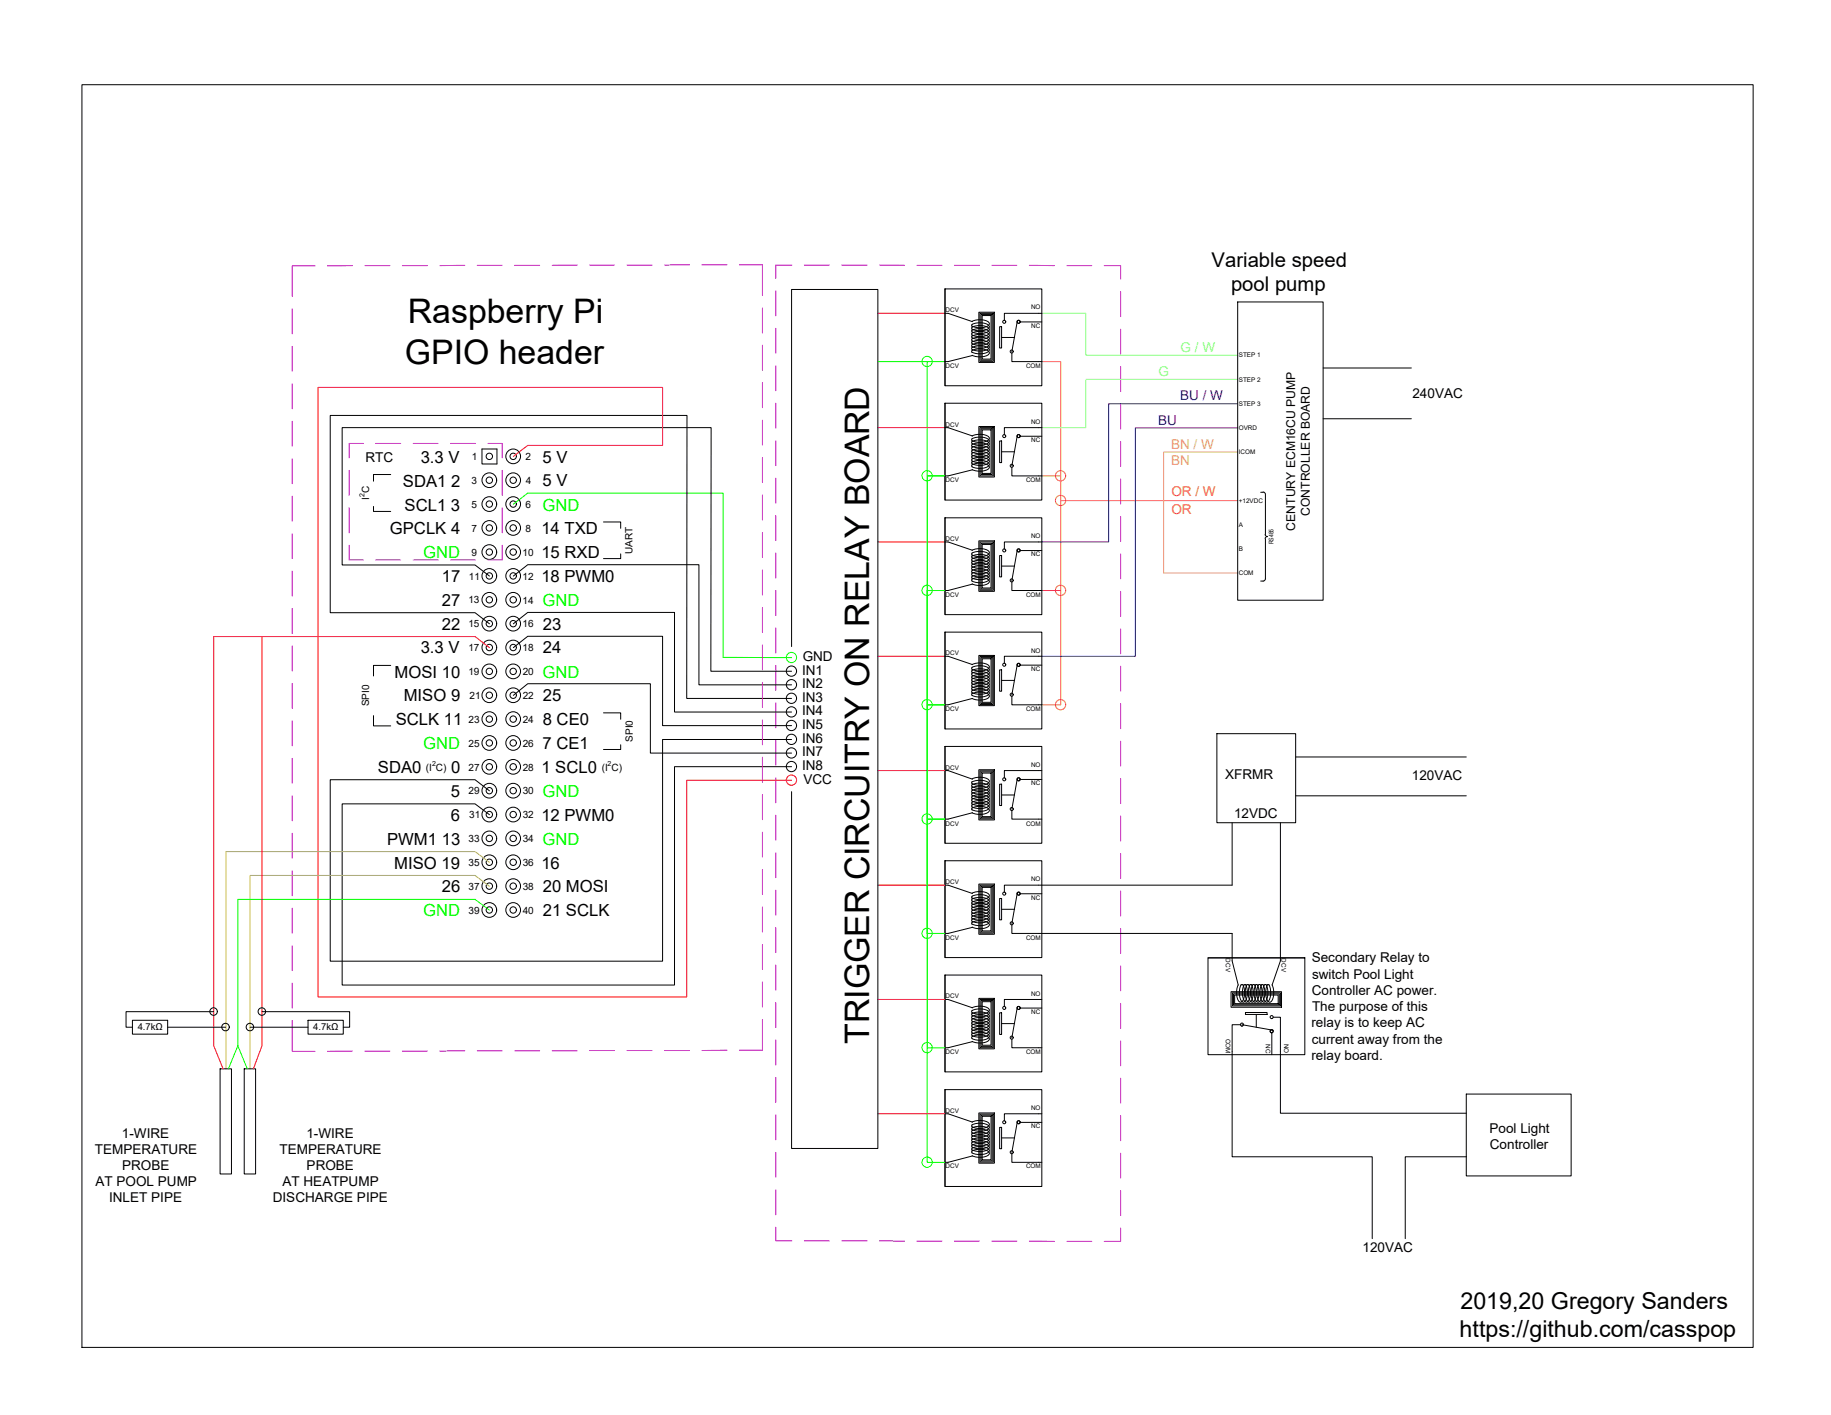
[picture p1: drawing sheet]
<svg xmlns="http://www.w3.org/2000/svg" width="279mm" height="216mm" viewBox="0 0 279 216" stroke-linecap="round" stroke-linejoin="round" font-family="sans-serif">
<!-- layer: AV-LOCATION -->
<g fill="none" stroke="#b800b8" stroke-width=".15">
<path d="M44.6 47.1v3.8M44.6 52.8v3.9M44.6 58.6v3.8M48.1 40.6h-3.5v4.6M53.8 40.5l-3.8 .1M55.7 40.5h3.8M61.4 40.5h3.8M70.9 40.5h-3.8M72.8 40.5h3.8M78.5 40.5h3.9M88.1 40.4l-3.8 .1M90 40.4h3.8"/>
<path d="M95.7 40.4h3.8M105.2 40.4h-3.8M107.1 40.4h3.8M112.8 40.4h3.5v4.7M116.3 47v3.8M116.3 52.7v3.8M116.3 58.4v3.8M118.4 44.4v3.8M118.4 50.1v3.8M118.4 55.8v3.8M120.8 40.4h-2.4v2.1M122.7 40.4h3.8"/>
<path d="M128.5 40.4h3.8M134.2 40.4l3.8 .1M139.9 40.5h3.8M145.6 40.5h3.9M151.4 40.5h3.8M157.1 40.5h3.8M162.8 40.5h3.8M168.5 40.5h2.5v2.1M171 44.5v3.8M171 50.2v3.8M171 55.9v3.8M44.6 64.3v3.8"/>
<path d="M44.6 70v3.8M44.6 75.7v3.8M53.3 71.8v3.8M53.3 77.5v3.8M55.4 67.7h-2.1v2.2M57.3 67.7h3.8M63 67.7h3.9M68.8 67.7h3.8M74.5 67.7h2.1v2.2M76.6 71.8v3.8M76.6 77.5v3.8M116.3 64.1v3.8"/>
<path d="M116.3 69.8v3.8M116.3 75.5v3.8M118.4 61.5v3.8M118.4 67.2v3.8M118.4 73v3.8M118.4 78.7v3.8M171 61.7v3.8M171 67.4v3.8M171 73.1v3.8M171 78.8v3.8M44.6 81.4v3.8M44.6 87.1v3.8"/>
<path d="M44.6 92.9v3.8M44.6 98.6v3.8M53.3 83.2v2.2h2.1M57.3 85.4h3.8M63 85.4h3.9M68.8 85.4h3.8M76.6 83.2v2.2h-2.1M116.3 81.3v3.8M116.3 87v3.8M116.3 92.7v3.8M116.3 98.4v3.8M118.4 84.4v3.8"/>
<path d="M118.4 90.1v3.8M118.4 95.8v3.8M171 84.5v3.8M171 90.2v3.8M171 95.9v3.9M44.6 104.3v3.8M44.6 110v3.8M44.6 115.7v3.8M116.3 104.1v3.8M116.3 109.8v3.8M116.3 115.5v3.9M118.4 101.5v3.8"/>
<path d="M118.4 107.2v3.9M118.4 113v3.8M118.4 118.7v3.8M171 101.7v3.8M171 107.4v3.8M171 113.1v3.8M171 118.8v3.8M44.6 121.4v3.8M44.6 127.1v3.9M44.6 132.9v3.8M44.6 138.6v3.8M116.3 121.3v3.8"/>
<path d="M116.3 127v3.8M116.3 132.7v3.8M116.3 138.4v3.8M118.4 124.4v3.8M118.4 130.1v3.8M118.4 135.8v3.8M171 124.5v3.8M171 130.2v3.8M171 135.9v3.9M44.6 155.7v4.7h3.5M44.6 144.3v3.8M44.6 150v3.8"/>
<path d="M116.3 155.5v4.7h-3.5M116.3 144.1v3.8M116.3 149.8v3.8M118.4 141.5v3.8M118.4 147.2v3.9M118.4 153v3.8M118.4 158.7v3.8M171 141.7v3.8M171 147.4v3.8M171 153.1v3.8M171 158.8v3.8M53.8 160.4h-3.8"/>
<path d="M55.7 160.4h3.8M61.4 160.4h3.8M70.9 160.3l-3.8 .1M72.8 160.3h3.8M78.5 160.3h3.9M84.3 160.3h3.8M90 160.3h3.8M95.7 160.3h3.8M101.4 160.3h3.8M110.9 160.2l-3.8 .1M118.4 164.4v3.8M118.4 170.1v3.8"/>
<path d="M118.4 175.8v3.8M171 164.5v3.8M171 170.2v3.8M171 176v3.8M118.4 187.3v2h2.4M118.4 181.5v3.8M122.7 189.3h3.8M128.5 189.3h3.8M134.2 189.3l3.8 .1M139.9 189.4h3.8M145.6 189.4h3.9M151.4 189.4h3.8"/>
<path d="M157.1 189.4h3.8M162.8 189.4h3.8M171 187.4v2h-2.5M171 181.7v3.8"/>
</g>
<!-- layer: AVX-SYM -->
<path d="M192.4 75.1h.4M192.7 75.1l.3 .1 .1 .2M193.1 75.5v6M192.4 88.7h.4M193.1 81.5v.2l.3 .2M193.1 82.2v6.1l-.2 .3-.2 .1M193.4 81.8l-.3 .2v.2" fill="none" stroke="#000" stroke-width=".15"/>
<!-- layer: 0 -->
<g fill="none" stroke="#ff7f00" stroke-width=".15">
<path d="M159 55.2h2.9v52.3h-2.9M159 72.6h2.9M161.9 76.4h27M159 90.1h2.9"/>
<circle cx="161.8" cy="76.4" r=".78"/>
<circle cx="161.8" cy="72.6" r=".78"/>
<circle cx="161.8" cy="90.1" r=".78"/>
<circle cx="161.8" cy="107.5" r=".78"/>
</g>
<path d="M159 47.8h6.7v6.4h23.2M188.9 57.9h-23.2v7.3h-6.7" fill="none" stroke="#9fff7f" stroke-width=".15"/>
<path d="M188.9 61.6h-19.7v21.1h-10.2M188.9 65.3h-15.7v34.8h-14.2" fill="none" stroke="#00f" stroke-width=".15"/>
<path d="M188.9 69h-11.3v18.4h11.3" fill="none" stroke="#dda56e" stroke-width=".15"/>
<g fill="none" stroke="#0f0" stroke-width=".15">
<path d="M134 55.2h7.5M144.2 55.2h-2.7v52.3h2.7h-2.7v52.4h2.7M78.3 76.9l2.2-1.7h29.8v25.1h10.5M141.5 72.6h2.7h-2.7v52.4h2.7h-2.7v52.3h2.7M141.5 90.1h2.7h-2.7v52.3h2.7M74.7 138.9l-2.2-1.7h-36.2v22.4M36.3 159.6l1.4 3.5M36.3 159.6l-1.4 3.5"/>
<circle cx="141.5" cy="55.2" r=".78"/>
<circle cx="141.5" cy="72.6" r=".78"/>
<circle cx="141.5" cy="90.1" r=".78"/>
<circle cx="120.8" cy="100.3" r=".78"/>
<circle cx="141.5" cy="107.5" r=".78"/>
<circle cx="141.5" cy="125" r=".78"/>
<circle cx="141.5" cy="159.8" r=".78"/>
<circle cx="141.5" cy="142.4" r=".78"/>
<circle cx="141.5" cy="177.3" r=".78"/>
</g>
<g fill="none" stroke="#f00" stroke-width=".15">
<path d="M134 47.8h10.2M78.3 69.7l2.2-1.7h20.6v-8.9h-52.6v93h56.3v-33h16M134 65.2h10.2M40 97.1v62.5l-1.3 3.5M74.7 98.8l-2.2-1.7h-39.9v62.5l1.5 3.5M134 82.7h10.2M134 100.1h10.2M134 117.6h10.2M134 135.1h10.2M134 152.5h10.2M134 169.9h10.2"/>
<circle cx="120.8" cy="119" r=".78"/>
</g>
<g fill="none" stroke="#000" stroke-width=".15">
<path d="M12.5 12.9h255v192.7h-255zM144.2 44.1h14.8v14.8h-14.8zM144.2 47.8h.5l3.7 1.3M144.2 44.1v14.8M148.3 49a2.66 2.66 0 0 1 2.6 .2l.1 .2a1.69 1.69 0 0 1-1.9 .6l-.8-.2M148.3 49.5a2.66 2.66 0 0 1 2.6 .2l.1 .2a1.7 1.7 0 0 1-1.9 .5l-.8-.2M148.3 49.9a2.66 2.66 0 0 1 2.6 .2l.1 .2a1.7 1.7 0 0 1-1.9 .6l-.8-.3M148.3 50.4a2.66 2.66 0 0 1 2.6 .2l.1 .2a1.7 1.7 0 0 1-1.9 .5l-.8-.2M148.3 50.8a2.66 2.66 0 0 1 2.6 .2l.1 .2a1.7 1.7 0 0 1-1.9 .6l-.8-.3M148.3 51.3a2.66 2.66 0 0 1 2.6 .1l.1 .2a1.7 1.7 0 0 1-1.9 .6l-.8-.2M148.3 51.7a2.66 2.66 0 0 1 2.6 .2l.1 .2a1.7 1.7 0 0 1-1.9 .5l-.8-.2M148.3 52.2a2.66 2.66 0 0 1 2.6 .1l.1 .2a1.7 1.7 0 0 1-1.9 .6l-.8-.2"/>
<path d="M148.3 52.6a2.66 2.66 0 0 1 2.6 .2l.1 .2a1.7 1.7 0 0 1-1.9 .5l-.8-.2M148.3 53a2.66 2.66 0 0 1 2.6 .2l.1 .2a1.7 1.7 0 0 1-1.9 .6l-.8-.3M148.3 53.5a2.66 2.66 0 0 1 2.6 .1l.1 .2a1.7 1.7 0 0 1-1.9 .6l-.8-.2M148.4 49.5l-.1 .1 .1 .2M148.4 49.9l-.1 .2 .1 .1M148.4 50.3l-.1 .2 .1 .2M148.4 50.8l-.1 .2 .1 .1M148.4 51.2l-.1 .2 .1 .1M148.4 51.7l-.1 .2 .1 .1M148.4 52.1l-.1 .2 .1 .1M148.4 52.6l-.1 .1 .1 .2M148.4 53l-.1 .2 .1 .1"/>
<path d="M148.4 53.5l-.1 .1 .1 .2M148.4 54.2l-3.7 1h-.5M149.4 47.6h2.3v7.7h-2.3zM149.5 47.8h2.1v7.3h-2.1zM149.7 48h1.7v7h-1.7zM149.9 48.1h1.3v6.7h-1.3zM152.5 49.8h.3v3.3h-.3zM152.8 51.5h2M154.4 53.9v1.3h4.6M155.3 48.9l-.9 4.8M155.7 49.1h3.3M159 47.8h-5.7v1.1"/>
<path d="M188.9 46.1h13v45.5h-13zM201.9 56.1h13.5M57 77.3v.7h2.6M59.6 72.4h-2.6v1M73.5 68.5h2.3v2.3h-2.3zM92.1 79.6h2.6v1M144.2 61.5h14.8v14.8h-14.8zM144.2 79h14.8v14.8h-14.8zM144.2 61.5v14.8M144.2 79v14.8M144.2 65.2h.5l3.7 1.3M148.3 66.5a2.66 2.66 0 0 1 2.6 .2l.1 .2a1.69 1.69 0 0 1-1.9 .6l-.8-.3"/>
<path d="M148.3 66.9a2.66 2.66 0 0 1 2.6 .2l.1 .2a1.7 1.7 0 0 1-1.9 .6l-.8-.2M148.3 67.4a2.66 2.66 0 0 1 2.6 .1l.1 .2a1.7 1.7 0 0 1-1.9 .6l-.8-.2M148.3 67.8a2.66 2.66 0 0 1 2.6 .2l.1 .2a1.7 1.7 0 0 1-1.9 .6l-.8-.2M148.3 68.3a2.66 2.66 0 0 1 2.6 .1l.1 .2a1.7 1.7 0 0 1-1.9 .6l-.8-.2M148.3 68.7a2.66 2.66 0 0 1 2.6 .2l.1 .2a1.7 1.7 0 0 1-1.9 .6l-.8-.3M148.3 69.1a2.66 2.66 0 0 1 2.6 .2l.1 .2a1.7 1.7 0 0 1-1.9 .6l-.8-.2M148.3 69.6a2.66 2.66 0 0 1 2.6 .2l.1 .2a1.7 1.7 0 0 1-1.9 .6l-.8-.3M148.3 70a2.66 2.66 0 0 1 2.6 .2l.1 .2a1.7 1.7 0 0 1-1.9 .6l-.8-.2M148.3 70.5a2.66 2.66 0 0 1 2.6 .2l.1 .2a1.7 1.7 0 0 1-1.9 .5l-.8-.2M148.3 70.9a2.66 2.66 0 0 1 2.6 .2l.1 .2a1.7 1.7 0 0 1-1.9 .6l-.8-.3M148.4 66.9l-.1 .2 .1 .2M148.4 67.4l-.1 .1 .1 .2"/>
<path d="M148.4 67.8l-.1 .2 .1 .1M148.4 68.2l-.1 .2 .1 .2M148.4 68.7l-.1 .2 .1 .1M148.4 69.1l-.1 .2 .1 .2M148.4 69.6l-.1 .1 .1 .2M148.4 70l-.1 .2 .1 .1M148.4 70.4l-.1 .2 .1 .2M148.4 70.9l-.1 .2 .1 .1M148.4 71.7l-3.7 .9h-.5M149.4 65.1h2.3v7.7h-2.3zM149.5 65.2h2.1v7.4h-2.1zM149.7 65.4h1.7v7h-1.7z"/>
<path d="M149.9 65.6h1.3v6.6h-1.3zM152.5 67.3h.3v3.3h-.3zM152.8 68.9h2M154.4 71.3v1.3h4.6M155.3 66.4l-.9 4.7M155.7 66.6h3.3M159 65.2h-5.7v1.2M201.9 63.9h13.5M74.7 87.9l-2.2-1.7h-20.3v-21h56.3v37.2h12.3M74.7 95.2l-2.2-1.7h-22.1v-30.1h54.4v43.2h16M78.3 87.9l2.2-1.7h26.2v18.3h14.1M78.3 95.2l2.2-1.8h22.4v15.2h17.9"/>
<path d="M78.3 98.8l2.2-1.7h20.6v13.6h19.7M94.7 84.5v.7h-2.6M120.8 98.7v-54.5h13.2v131h-13.2v-54.4M144.2 96.4h14.8v14.8h-14.8zM144.2 96.4v14.8M144.2 82.7h.5l3.7 1.3M148.3 84a2.66 2.66 0 0 1 2.6 .1l.1 .2a1.69 1.69 0 0 1-1.9 .6l-.8-.2M148.3 84.4a2.66 2.66 0 0 1 2.6 .2l.1 .1a1.7 1.7 0 0 1-1.9 .6l-.8-.2M148.3 84.8a2.66 2.66 0 0 1 2.6 .2l.1 .2a1.7 1.7 0 0 1-1.9 .6l-.8-.2M148.3 85.3a2.66 2.66 0 0 1 2.6 .1l.1 .2a1.7 1.7 0 0 1-1.9 .6l-.8-.2M148.3 85.7a2.66 2.66 0 0 1 2.6 .2l.1 .2a1.7 1.7 0 0 1-1.9 .6l-.8-.2M148.3 86.2a2.66 2.66 0 0 1 2.6 .1l.1 .2a1.7 1.7 0 0 1-1.9 .6l-.8-.2"/>
<path d="M148.3 86.6a2.66 2.66 0 0 1 2.6 .2l.1 .1a1.7 1.7 0 0 1-1.9 .6l-.8-.2M148.3 87a2.66 2.66 0 0 1 2.6 .2l.1 .2a1.7 1.7 0 0 1-1.9 .6l-.8-.2M148.3 87.5a2.66 2.66 0 0 1 2.6 .1l.1 .2a1.7 1.7 0 0 1-1.9 .6l-.8-.2M148.3 87.9a2.66 2.66 0 0 1 2.6 .2l.1 .2a1.7 1.7 0 0 1-1.9 .6l-.8-.2M148.3 88.4a2.66 2.66 0 0 1 2.6 .1l.1 .2a1.7 1.7 0 0 1-1.9 .6l-.8-.2M148.4 84.4l-.1 .1 .1 .2M148.4 84.8l-.1 .2 .1 .1M148.4 85.3l-.1 .1 .1 .2M148.4 85.7l-.1 .1 .1 .2M148.4 86.1l-.1 .2 .1 .2M148.4 86.6l-.1 .1 .1 .2M148.4 87l-.1 .2 .1 .2"/>
<path d="M148.4 87.5l-.1 .1 .1 .2M148.4 87.9l-.1 .2 .1 .2M148.4 88.3l-.1 .2 .1 .2M148.4 89.1l-3.7 1h-.5M149.4 82.5h2.3v7.7h-2.3zM149.5 82.7h2.1v7.4h-2.1zM149.7 82.9h1.7v7h-1.7zM149.9 83.1h1.3v6.6h-1.3zM152.5 84.8h.3v3.2h-.3zM152.8 86.4h2M154.4 88.8v1.3h4.6M155.3 83.8l-.9 4.8"/>
<path d="M155.7 84h3.3M159 82.7h-5.7v1.1M57 109.2v1.6h2.6M59.6 101.5h-2.6v1.6M78.3 106.1l2.2-1.8h18.7v10.6h21.6M92.1 108.8h2.6v.9M94.7 113.6v.8h-2.6M120.8 112.8h-19.7v33.9h-50.7v-27.7h22.1l2.2 1.7M120.8 117h-17.9v33.3h-50.7v-27.6h20.3l2.2 1.6M144.2 113.9h14.8v14.8h-14.8zM144.2 113.9v14.8M144.2 100.1h.5l3.7 1.3"/>
<path d="M144.2 117.6h.5l3.7 1.3M148.3 101.4a2.66 2.66 0 0 1 2.6 .2l.1 .2a1.69 1.69 0 0 1-1.9 .5l-.8-.2M148.3 118.8a2.66 2.66 0 0 1 2.6 .2l.1 .2a1.69 1.69 0 0 1-1.9 .6l-.8-.2M148.3 101.8a2.66 2.66 0 0 1 2.6 .2l.1 .2a1.7 1.7 0 0 1-1.9 .6l-.8-.3M148.3 102.3a2.66 2.66 0 0 1 2.6 .2l.1 .2a1.7 1.7 0 0 1-1.9 .5l-.8-.2M148.3 102.7a2.66 2.66 0 0 1 2.6 .2l.1 .2a1.7 1.7 0 0 1-1.9 .6l-.8-.3M148.3 103.2a2.66 2.66 0 0 1 2.6 .1l.1 .2a1.7 1.7 0 0 1-1.9 .6l-.8-.2M148.3 103.6a2.66 2.66 0 0 1 2.6 .2l.1 .2a1.7 1.7 0 0 1-1.9 .5l-.8-.2M148.3 104.1a2.66 2.66 0 0 1 2.6 .1l.1 .2a1.7 1.7 0 0 1-1.9 .6l-.8-.2M148.3 104.5a2.66 2.66 0 0 1 2.6 .2l.1 .2a1.7 1.7 0 0 1-1.9 .5l-.8-.2M148.3 105a2.66 2.66 0 0 1 2.6 .1l.1 .2a1.7 1.7 0 0 1-1.9 .6l-.8-.2M148.3 105.4a2.66 2.66 0 0 1 2.6 .2l.1 .1a1.7 1.7 0 0 1-1.9 .6l-.8-.2"/>
<path d="M148.3 105.8a2.66 2.66 0 0 1 2.6 .2l.1 .2a1.7 1.7 0 0 1-1.9 .6l-.8-.2M148.3 119.3a2.66 2.66 0 0 1 2.6 .2l.1 .2a1.7 1.7 0 0 1-1.9 .6l-.8-.3M148.3 119.7a2.66 2.66 0 0 1 2.6 .2l.1 .2a1.7 1.7 0 0 1-1.9 .6l-.8-.2M148.4 101.8l-.1 .2 .1 .1M148.4 102.3l-.1 .1 .1 .2M148.4 102.7l-.1 .2 .1 .1M148.4 103.2l-.1 .1 .1 .2M148.4 103.6l-.1 .2 .1 .1M148.4 104l-.1 .2 .1 .1M148.4 104.5l-.1 .1 .1 .2M148.4 104.9l-.1 .2 .1 .1M148.4 105.4l-.1 .1 .1 .2"/>
<path d="M148.4 105.8l-.1 .2 .1 .1M148.4 119.3l-.1 .1 .1 .2M148.4 119.7l-.1 .2 .1 .1M148.4 106.6l-3.7 .9h-.5M149.4 100h2.3v7.7h-2.3zM149.4 117.4h2.3v7.7h-2.3zM149.5 100.2h2.1v7.3h-2.1zM149.5 117.6h2.1v7.3h-2.1zM149.7 100.3h1.7v7h-1.7zM149.7 117.8h1.7v7h-1.7zM149.9 100.5h1.3v6.7h-1.3zM149.9 118h1.3v6.6h-1.3z"/>
<path d="M152.5 102.2h.3v3.3h-.3zM152.5 119.6h.3v3.3h-.3zM152.8 103.8h2M154.4 106.2v1.3h4.6M155.3 101.3l-.9 4.7M155.3 118.7l-.9 4.8M155.7 101.5h3.3M155.7 118.9h3.3M159 100.1h-5.7v1.1M159 117.6h-5.7v1.1M185.7 111.9h12v13.6h-12zM197.7 115.5h26"/>
<path d="M144.2 131.3h14.8v14.8h-14.8zM144.2 131.3v14.8M144.2 135.1h.5l3.7 1.2M148.3 136.3a2.66 2.66 0 0 1 2.6 .1l.1 .2a1.69 1.69 0 0 1-1.9 .6l-.8-.2M148.3 120.2a2.66 2.66 0 0 1 2.6 .2l.1 .2a1.7 1.7 0 0 1-1.9 .5l-.8-.2M148.3 120.6a2.66 2.66 0 0 1 2.6 .2l.1 .2a1.7 1.7 0 0 1-1.9 .6l-.8-.3M148.3 121a2.66 2.66 0 0 1 2.6 .2l.1 .2a1.7 1.7 0 0 1-1.9 .6l-.8-.2M148.3 121.5a2.66 2.66 0 0 1 2.6 .2l.1 .2a1.7 1.7 0 0 1-1.9 .6l-.8-.3M148.3 121.9a2.66 2.66 0 0 1 2.6 .2l.1 .2a1.7 1.7 0 0 1-1.9 .6l-.8-.2M148.3 122.4a2.66 2.66 0 0 1 2.6 .2l.1 .2a1.7 1.7 0 0 1-1.9 .5l-.8-.2M148.3 122.8a2.66 2.66 0 0 1 2.6 .2l.1 .2a1.7 1.7 0 0 1-1.9 .6l-.8-.3M148.3 123.3a2.66 2.66 0 0 1 2.6 .2l.1 .1a1.7 1.7 0 0 1-1.9 .6l-.8-.2"/>
<path d="M148.3 136.7a2.66 2.66 0 0 1 2.6 .2l.1 .2a1.7 1.7 0 0 1-1.9 .6l-.8-.2M148.3 137.2a2.66 2.66 0 0 1 2.6 .1l.1 .2a1.7 1.7 0 0 1-1.9 .6l-.8-.2M148.3 137.6a2.66 2.66 0 0 1 2.6 .2l.1 .2a1.7 1.7 0 0 1-1.9 .6l-.8-.2M148.3 138.1a2.66 2.66 0 0 1 2.6 .1l.1 .2a1.7 1.7 0 0 1-1.9 .6l-.8-.2M148.3 138.5a2.66 2.66 0 0 1 2.6 .2l.1 .2a1.7 1.7 0 0 1-1.9 .6l-.8-.2M148.3 138.9a2.66 2.66 0 0 1 2.6 .2l.1 .2a1.7 1.7 0 0 1-1.9 .6l-.8-.2M148.3 139.4a2.66 2.66 0 0 1 2.6 .2l.1 .2a1.7 1.7 0 0 1-1.9 .6l-.8-.3M148.3 139.8a2.66 2.66 0 0 1 2.6 .2l.1 .2a1.7 1.7 0 0 1-1.9 .6l-.8-.2M148.4 120.1l-.1 .2 .1 .2M148.4 120.6l-.1 .2 .1 .1M148.4 121l-.1 .2 .1 .2M148.4 121.5l-.1 .2 .1 .1"/>
<path d="M148.4 121.9l-.1 .2 .1 .1M148.4 122.4l-.1 .1 .1 .2M148.4 122.8l-.1 .2 .1 .1M148.4 123.3l-.1 .1 .1 .2M148.4 136.7l-.1 .2 .1 .2M148.4 137.2l-.1 .1 .1 .2M148.4 137.6l-.1 .2 .1 .2M148.4 138l-.1 .2 .1 .2M148.4 138.5l-.1 .1 .1 .2M148.4 138.9l-.1 .2 .1 .2M148.4 139.4l-.1 .1 .1 .2M148.4 139.8l-.1 .2 .1 .2"/>
<path d="M148.4 124l-3.7 1h-.5M149.4 134.9h2.3v7.7h-2.3zM149.5 135.1h2.1v7.3h-2.1zM149.7 135.2h1.7v7h-1.7zM149.9 135.4h1.3v6.6h-1.3zM152.5 137.1h.3v3.2h-.3zM152.8 121.3h2M152.8 138.7h2M154.4 123.7v1.3h4.6M155.3 136.2l-.9 4.7M155.7 136.4h3.3M188 125.5v9.6h-34.7v1.1"/>
<path d="M195.4 125.5v21.1l-1.3 3.7M197.7 121.4h26M20.2 155.7h5.4v2.1h-5.4zM25.6 156.7h8.8M32.6 154.4h-13.4v2.3h1M38.2 156.7h8.8M40 154.4h13.4v2.3h-1M47 155.7h5.4v2.1h-5.4zM144.2 148.8h14.8v14.7h-14.8zM144.2 148.8v14.7M144.2 152.5h.5l3.7 1.3M148.3 153.8a2.66 2.66 0 0 1 2.6 .1l.1 .2a1.69 1.69 0 0 1-1.9 .6l-.8-.2"/>
<path d="M148.3 140.3a2.66 2.66 0 0 1 2.6 .1l.1 .2a1.7 1.7 0 0 1-1.9 .6l-.8-.2M148.3 140.7a2.66 2.66 0 0 1 2.6 .2l.1 .2a1.7 1.7 0 0 1-1.9 .6l-.8-.2M148.3 154.2a2.66 2.66 0 0 1 2.6 .2l.1 .2a1.7 1.7 0 0 1-1.9 .5l-.8-.2M148.3 154.7a2.66 2.66 0 0 1 2.6 .1l.1 .2a1.7 1.7 0 0 1-1.9 .6l-.8-.2M148.3 155.1a2.66 2.66 0 0 1 2.6 .1l.1 .2a1.7 1.7 0 0 1-1.9 .6l-.8-.2M148.3 155.5a2.66 2.66 0 0 1 2.6 .2l.1 .2a1.7 1.7 0 0 1-1.9 .5l-.8-.2M148.3 156a2.66 2.66 0 0 1 2.6 .1l.1 .2a1.7 1.7 0 0 1-1.9 .6l-.8-.2M148.3 156.4a2.66 2.66 0 0 1 2.6 .2l.1 .2a1.7 1.7 0 0 1-1.9 .5l-.8-.2M148.3 156.9a2.66 2.66 0 0 1 2.6 .1l.1 .2a1.7 1.7 0 0 1-1.9 .6l-.8-.2M148.3 157.3a2.66 2.66 0 0 1 2.6 .2l.1 .1a1.7 1.7 0 0 1-1.9 .6l-.8-.2M148.3 157.7a2.66 2.66 0 0 1 2.6 .2l.1 .2a1.7 1.7 0 0 1-1.9 .6l-.8-.2M148.3 158.2a2.66 2.66 0 0 1 2.6 .1l.1 .2a1.7 1.7 0 0 1-1.9 .6l-.8-.2"/>
<path d="M148.4 140.2l-.1 .2 .1 .2M148.4 140.7l-.1 .2 .1 .1M148.4 154.2l-.1 .1 .1 .2M148.4 154.6l-.1 .2 .1 .1M148.4 155.1l-.1 .1 .1 .2M148.4 155.5l-.1 .2 .1 .1M148.4 156l-.1 .1 .1 .2M148.4 156.4l-.1 .1 .1 .2M148.4 156.8l-.1 .2 .1 .2M148.4 157.3l-.1 .1 .1 .2M148.4 157.7l-.1 .2 .1 .1M148.4 158.2l-.1 .1 .1 .2"/>
<path d="M148.4 141.5l-3.7 .9h-.5M148.4 158.9l-3.7 1h-.5M149.4 152.3h2.3v7.7h-2.3zM149.5 152.5h2.1v7.4h-2.1zM149.7 152.7h1.7v7h-1.7zM149.9 152.8h1.3v6.7h-1.3zM152.5 154.5h.3v3.3h-.3zM152.8 156.2h2M154.4 141.1v1.3h33.6v4.2l.9 3.7M154.4 158.6v1.3h4.6M155.3 153.6l-.9 4.7M155.7 153.8h3.3"/>
<path d="M159 152.5h-5.7v1.1M184.3 146.1h14.8v14.8h-14.8zM184.3 146.1h14.8M187.8 151.3h7.8v2.4h-7.8zM188.1 151.5h7.3v2h-7.3zM188.2 151.7h7v1.6h-7zM188.4 151.8h6.6v1.3h-6.6zM188.9 150.3a2.66 2.66 0 0 0 .2 2.5l.2 .1a1.7 1.7 0 0 0 .6-1.9l-.2-.7M189.3 156.4h-1.3v20.1h21.4v12.5M189.4 150.3l.1-.1 .2 .1M189.4 150.3a2.66 2.66 0 0 0 .1 2.5l.2 .1a1.7 1.7 0 0 0 .6-1.9l-.2-.7M189.5 156.4l4.8 .8"/>
<path d="M189.8 150.3l.2-.1 .1 .1M189.8 150.3a2.66 2.66 0 0 0 .2 2.5l.2 .1a1.7 1.7 0 0 0 .6-1.9l-.2-.7M190 154.5h3.4v.3h-3.4zM190.2 150.3l.2-.1 .2 .1M190.3 150.3a2.66 2.66 0 0 0 .1 2.5l.2 .1a1.7 1.7 0 0 0 .6-1.9l-.2-.7M190.7 150.3l.2-.1 .1 .1M190.7 150.3a2.66 2.66 0 0 0 .2 2.5l.2 .1a1.7 1.7 0 0 0 .6-1.9l-.3-.7M191.1 150.3l.2-.1 .2 .1M191.1 150.3a2.66 2.66 0 0 0 .2 2.5l.2 .1a1.7 1.7 0 0 0 .6-1.9l-.2-.7M191.6 150.3l.1-.1 .2 .1M191.6 150.3a2.66 2.66 0 0 0 .2 2.5l.2 .1a1.7 1.7 0 0 0 .6-1.9l-.3-.7M191.7 154.8v1.9"/>
<path d="M192 150.3l.2-.1 .2 .1M192 150.3a2.66 2.66 0 0 0 .2 2.5l.2 .1a1.7 1.7 0 0 0 .6-1.9l-.2-.7M192.4 150.3l.2-.1 .2 .1M192.5 150.3a2.66 2.66 0 0 0 .2 2.5l.2 .1a1.7 1.7 0 0 0 .5-1.9l-.2-.7M192.9 150.3l.2-.1 .1 .1M192.9 150.3a2.66 2.66 0 0 0 .2 2.5l.2 .1a1.7 1.7 0 0 0 .6-1.9l-.2-.7M193.3 150.3l.2-.1 .2 .1M194.1 157.6v3.3M194.1 150.3a2.66 2.66 0 0 1-.2 2.5l-.1 .1a1.69 1.69 0 0 1-.6-1.9l.2-.7M194.3 155.2h1.1v14.7h28.3M33.6 163.1h1.7v16h-1.7zM37.3 163.1h1.7v16h-1.7z"/>
<path d="M144.2 166.3h14.8v14.7h-14.8zM144.2 166.3v14.7M144.2 169.9h.5l3.7 1.3M148.3 171.2a2.66 2.66 0 0 1 2.6 .2l.1 .2a1.69 1.69 0 0 1-1.9 .6l-.8-.3M148.3 171.6a2.66 2.66 0 0 1 2.6 .2l.1 .2a1.7 1.7 0 0 1-1.9 .6l-.8-.2M148.3 172.1a2.66 2.66 0 0 1 2.6 .2l.1 .2a1.7 1.7 0 0 1-1.9 .5l-.8-.2M148.3 172.5a2.66 2.66 0 0 1 2.6 .2l.1 .2a1.7 1.7 0 0 1-1.9 .6l-.8-.3M148.3 173a2.66 2.66 0 0 1 2.6 .2l.1 .1a1.7 1.7 0 0 1-1.9 .6l-.8-.2M148.3 173.4a2.66 2.66 0 0 1 2.6 .2l.1 .2a1.7 1.7 0 0 1-1.9 .6l-.8-.3M148.3 173.9a2.66 2.66 0 0 1 2.6 .1l.1 .2a1.7 1.7 0 0 1-1.9 .6l-.8-.2M148.3 174.3a2.66 2.66 0 0 1 2.6 .2l.1 .2a1.7 1.7 0 0 1-1.9 .5l-.8-.2M148.3 174.7a2.66 2.66 0 0 1 2.6 .2l.1 .2a1.7 1.7 0 0 1-1.9 .6l-.8-.3"/>
<path d="M148.3 175.2a2.66 2.66 0 0 1 2.6 .2l.1 .1a1.7 1.7 0 0 1-1.9 .6l-.8-.2M148.3 175.6a2.66 2.66 0 0 1 2.6 .2l.1 .2a1.7 1.7 0 0 1-1.9 .6l-.8-.3M148.4 171.6l-.1 .2 .1 .1M148.4 172.1l-.1 .1 .1 .2M148.4 172.5l-.1 .2 .1 .1M148.4 172.9l-.1 .2 .1 .2M148.4 173.4l-.1 .2 .1 .1M148.4 173.8l-.1 .2 .1 .1M148.4 174.3l-.1 .1 .1 .2M148.4 174.7l-.1 .2 .1 .1M148.4 175.2l-.1 .1 .1 .2M148.4 175.6l-.1 .2 .1 .1"/>
<path d="M148.4 176.4l-3.7 .9h-.5M149.4 169.8h2.3v7.7h-2.3zM149.5 170h2.1v7.3h-2.1zM149.7 170.2h1.7v6.9h-1.7zM149.9 170.3h1.3v6.7h-1.3zM152.5 172h.3v3.3h-.3zM152.8 173.6h2M154.4 176v1.3h4.6M155.3 171.1l-.9 4.7M155.7 171.3h3.3M159 169.9h-5.7v1.1M223.7 166.9h16v12.5h-16z"/>
<path d="M223.8 176.5h-9.4v12.5"/>
<circle cx="153.2" cy="49.1" r=".23"/>
<circle cx="154.4" cy="53.6" r=".23"/>
<circle cx="155.4" cy="49.1" r=".23"/>
<circle cx="74.7" cy="76.9" r="1.12"/>
<circle cx="74.7" cy="73.3" r="1.12"/>
<circle cx="74.7" cy="73.3" r=".49"/>
<circle cx="74.7" cy="76.9" r=".49"/>
<circle cx="74.7" cy="69.6" r=".49"/>
<circle cx="78.3" cy="69.6" r="1.12"/>
<circle cx="78.3" cy="76.9" r="1.12"/>
<circle cx="78.3" cy="73.3" r="1.12"/>
<circle cx="78.3" cy="69.6" r=".49"/>
<circle cx="78.3" cy="73.3" r=".49"/>
<circle cx="78.3" cy="76.9" r=".49"/>
<circle cx="153.2" cy="66.5" r=".23"/>
<circle cx="154.4" cy="71.1" r=".23"/>
<circle cx="155.4" cy="66.5" r=".23"/>
<circle cx="74.7" cy="98.8" r="1.12"/>
<circle cx="74.7" cy="95.2" r="1.12"/>
<circle cx="74.7" cy="87.9" r="1.12"/>
<circle cx="74.7" cy="91.5" r="1.12"/>
<circle cx="74.7" cy="80.6" r="1.12"/>
<circle cx="74.7" cy="84.2" r="1.12"/>
<circle cx="74.7" cy="80.6" r=".49"/>
<circle cx="74.7" cy="84.2" r=".49"/>
<circle cx="74.7" cy="91.5" r=".49"/>
<circle cx="74.7" cy="87.9" r=".49"/>
<circle cx="74.7" cy="95.2" r=".49"/>
<circle cx="74.7" cy="98.8" r=".49"/>
<circle cx="78.3" cy="91.5" r="1.12"/>
<circle cx="78.3" cy="80.6" r="1.12"/>
<circle cx="78.3" cy="95.2" r="1.12"/>
<circle cx="78.3" cy="87.9" r="1.12"/>
<circle cx="78.3" cy="84.2" r="1.12"/>
<circle cx="78.3" cy="98.8" r="1.12"/>
<circle cx="78.3" cy="95.2" r=".49"/>
<circle cx="78.3" cy="98.8" r=".49"/>
<circle cx="78.3" cy="84.2" r=".49"/>
<circle cx="78.3" cy="87.9" r=".49"/>
<circle cx="78.3" cy="80.6" r=".49"/>
<circle cx="78.3" cy="91.5" r=".49"/>
<circle cx="153.2" cy="84" r=".23"/>
<circle cx="154.4" cy="88.6" r=".23"/>
<circle cx="155.4" cy="84" r=".23"/>
<circle cx="74.7" cy="109.7" r="1.12"/>
<circle cx="74.7" cy="113.4" r="1.12"/>
<circle cx="74.7" cy="106.1" r="1.12"/>
<circle cx="74.7" cy="117" r="1.12"/>
<circle cx="74.7" cy="102.4" r="1.12"/>
<circle cx="74.7" cy="109.7" r=".49"/>
<circle cx="74.7" cy="113.4" r=".49"/>
<circle cx="74.7" cy="106.1" r=".49"/>
<circle cx="74.7" cy="102.4" r=".49"/>
<circle cx="74.7" cy="117" r=".49"/>
<circle cx="78.3" cy="113.4" r="1.12"/>
<circle cx="78.3" cy="109.7" r="1.12"/>
<circle cx="78.3" cy="106.1" r="1.12"/>
<circle cx="78.3" cy="102.4" r="1.12"/>
<circle cx="78.3" cy="117" r="1.12"/>
<circle cx="78.3" cy="102.4" r=".49"/>
<circle cx="78.3" cy="117" r=".49"/>
<circle cx="78.3" cy="106.1" r=".49"/>
<circle cx="78.3" cy="113.4" r=".49"/>
<circle cx="78.3" cy="109.7" r=".49"/>
<circle cx="120.8" cy="117" r=".78"/>
<circle cx="120.8" cy="110.7" r=".78"/>
<circle cx="120.8" cy="108.6" r=".78"/>
<circle cx="120.8" cy="114.9" r=".78"/>
<circle cx="120.8" cy="104.5" r=".78"/>
<circle cx="120.8" cy="112.8" r=".78"/>
<circle cx="120.8" cy="102.4" r=".78"/>
<circle cx="120.8" cy="106.5" r=".78"/>
<circle cx="153.2" cy="101.4" r=".23"/>
<circle cx="153.2" cy="118.9" r=".23"/>
<circle cx="154.4" cy="106" r=".23"/>
<circle cx="155.4" cy="101.5" r=".23"/>
<circle cx="155.4" cy="118.9" r=".23"/>
<circle cx="155.4" cy="101.4" r=".23"/>
<circle cx="74.7" cy="131.6" r="1.12"/>
<circle cx="74.7" cy="124.3" r="1.12"/>
<circle cx="74.7" cy="138.8" r="1.12"/>
<circle cx="74.7" cy="135.2" r="1.12"/>
<circle cx="74.7" cy="127.9" r="1.12"/>
<circle cx="74.7" cy="120.6" r="1.12"/>
<circle cx="74.7" cy="124.3" r=".49"/>
<circle cx="74.7" cy="120.6" r=".49"/>
<circle cx="74.7" cy="135.2" r=".49"/>
<circle cx="74.7" cy="138.8" r=".49"/>
<circle cx="74.7" cy="131.6" r=".49"/>
<circle cx="74.7" cy="127.9" r=".49"/>
<circle cx="78.3" cy="120.6" r="1.12"/>
<circle cx="78.3" cy="131.6" r="1.12"/>
<circle cx="78.3" cy="138.8" r="1.12"/>
<circle cx="78.3" cy="124.3" r="1.12"/>
<circle cx="78.3" cy="135.2" r="1.12"/>
<circle cx="78.3" cy="127.9" r="1.12"/>
<circle cx="78.3" cy="138.8" r=".49"/>
<circle cx="78.3" cy="127.9" r=".49"/>
<circle cx="78.3" cy="131.6" r=".49"/>
<circle cx="78.3" cy="135.2" r=".49"/>
<circle cx="78.3" cy="124.3" r=".49"/>
<circle cx="78.3" cy="120.6" r=".49"/>
<circle cx="153.2" cy="136.3" r=".23"/>
<circle cx="154.4" cy="123.4" r=".23"/>
<circle cx="155.4" cy="136.3" r=".23"/>
<circle cx="32.6" cy="154.3" r=".57"/>
<circle cx="34.4" cy="156.7" r=".57"/>
<circle cx="38.1" cy="156.7" r=".57"/>
<circle cx="40" cy="154.3" r=".57"/>
<circle cx="153.2" cy="153.8" r=".23"/>
<circle cx="154.4" cy="158.3" r=".23"/>
<circle cx="154.4" cy="140.9" r=".23"/>
<circle cx="155.4" cy="153.8" r=".23"/>
<circle cx="189.5" cy="156.3" r=".23"/>
<circle cx="194" cy="155.2" r=".23"/>
<circle cx="194" cy="157.3" r=".23"/>
<circle cx="153.2" cy="171.2" r=".23"/>
<circle cx="154.4" cy="175.8" r=".23"/>
<circle cx="155.4" cy="171.2" r=".23"/>
</g>
<path d="M74.7 131.6l-2.2-1.7h-38v33.2M74.7 135.2l-2.2-1.6h-34.3v29.5" fill="none" stroke="#dd0" stroke-width=".15"/>
<g font-size="5.2">
<text x="62.2" y="49.3">Raspberry Pi</text>
<text x="61.8" y="55.5">GPIO header</text>
<text x="132.6" y="159.3" transform="rotate(-90 132.6 159.3)">TRIGGER CIRCUITRY ON RELAY BOARD</text>
</g>
<g font-size="3.5">
<text x="222.7" y="203.9">https://github.com/casspop</text>
<text x="222.9" y="199.7">2019,20 Gregory Sanders</text>
</g>
<g font-size="3.1">
<text x="184.9" y="40.7">Variable speed</text>
<text x="187.8" y="44.5">pool pump</text>
</g>
<g font-size="2.5">
<text x="64.2" y="70.6">3.3 V</text>
<text x="82.8" y="70.6">5 V</text>
<text x="61.5" y="74.3">SDA1 2</text>
<text x="61.7" y="77.9">SCL1 3</text>
<text x="82.8" y="74.2">5 V</text>
<text x="59.5" y="81.5">GPCLK 4</text>
<text x="82.6" y="81.5">14 TXD</text>
<text x="67.4" y="88.8">17</text>
<text x="82.6" y="85.1">15 RXD</text>
<text x="82.6" y="88.8">18 PWM0</text>
<text x="67.4" y="92.4">27</text>
<text x="64.2" y="99.7">3.3 V</text>
<text x="67.4" y="96.1">22</text>
<text x="82.8" y="96.1">23</text>
<text x="82.8" y="99.7">24</text>
<text x="60.2" y="103.4">MOSI 10</text>
<text x="61.6" y="107">MISO 9</text>
<text x="82.8" y="107">25</text>
<text x="60.4" y="110.7">SCLK 11</text>
<text x="82.8" y="110.7">8 CE0</text>
<text x="57.7" y="118">SDA0</text>
<text x="68.8" y="118">0</text>
<text x="82.6" y="118">1 SCL0</text>
<text x="82.8" y="114.3">7 CE1</text>
<text x="68.8" y="121.6">5</text>
<text x="68.8" y="125.2">6</text>
<text x="82.6" y="125.2">12 PWM0</text>
<text x="59.1" y="128.9">PWM1 13</text>
<text x="60.2" y="132.5">MISO 19</text>
<text x="67.4" y="136.2">26</text>
<text x="82.6" y="132.5">16</text>
<text x="82.8" y="136.2">20 MOSI</text>
<text x="82.8" y="139.8">21 SCLK</text>
</g>
<g font-size="2.5" fill="#0f0">
<text x="82.8" y="77.9">GND</text>
<text x="64.6" y="85.2">GND</text>
<text x="82.8" y="92.5">GND</text>
<text x="82.8" y="103.4">GND</text>
<text x="64.6" y="114.3">GND</text>
<text x="82.8" y="121.6">GND</text>
<text x="82.8" y="128.9">GND</text>
<text x="64.6" y="139.8">GND</text>
</g>
<g font-size="2.1" fill="#9fff7f">
<text x="180.1" y="53.7">G / W</text>
<text x="176.8" y="57.4">G</text>
</g>
<g font-size="2.1" fill="#00f">
<text x="176.7" y="64.8">BU</text>
<text x="180.1" y="61.1">BU / W</text>
</g>
<g font-size="2.1">
<text x="215.5" y="60.7">240VAC</text>
<text x="55.8" y="70.5">RTC</text>
<text x="122.5" y="100.9">GND</text>
<text x="122.4" y="102.9">IN1</text>
<text x="122.4" y="105">IN2</text>
<text x="122.4" y="107.1">IN3</text>
<text x="122.4" y="109.1">IN4</text>
<text x="122.4" y="111.2">IN5</text>
<text x="122.4" y="113.3">IN6</text>
<text x="122.4" y="115.4">IN7</text>
<text x="122.4" y="117.5">IN8</text>
<text x="122.6" y="119.6">VCC</text>
<text x="187" y="118.9">XFRMR</text>
<text x="215.4" y="119.1">120VAC</text>
<text x="188.3" y="124.9">12VDC</text>
<text x="200.2" y="146.8">Secondary Relay to</text>
<text x="200.2" y="149.3">switch Pool Light</text>
<text x="200.2" y="151.8">Controller AC power.</text>
<text x="200.2" y="154.3">The purpose of this</text>
<text x="200.1" y="156.8">relay is to keep AC</text>
<text x="200.1" y="161.7">relay board.</text>
<text x="200.2" y="159.3">current away from the</text>
<text x="18.6" y="173.6">1-WIRE</text>
<text x="46.8" y="173.6">1-WIRE</text>
<text x="227.3" y="172.9">Pool Light</text>
<text x="14.5" y="176">TEMPERATURE</text>
<text x="18.6" y="178.5">PROBE</text>
<text x="42.6" y="176">TEMPERATURE</text>
<text x="46.8" y="178.5">PROBE</text>
<text x="227.3" y="175.4">Controller</text>
<text x="14.6" y="181">AT POOL PUMP</text>
<text x="16.7" y="183.4">INLET PIPE</text>
<text x="41.6" y="183.4">DISCHARGE PIPE</text>
<text x="43.1" y="181">AT HEATPUMP</text>
<text x="207.9" y="191.1">120VAC</text>
</g>
<g font-size="2.1" fill="#dda56e">
<text x="178.7" y="68.5">BN / W</text>
<text x="178.7" y="71">BN</text>
</g>
<g font-size="2.1" fill="#ff7f00">
<text x="178.7" y="75.7">OR / W</text>
<text x="178.7" y="78.4">OR</text>
</g>
<g font-size="1.9">
<text x="197.6" y="81" transform="rotate(-90 197.6 81)">CENTURY ECM16CU PUMP</text>
<text x="199.9" y="78.7" transform="rotate(-90 199.9 78.7)">CONTROLLER BOARD</text>
</g>
<g font-size="1.5">
<text x="72" y="70.2">1</text>
<text x="80.2" y="70.2">2</text>
<text x="56.3" y="76.3" transform="rotate(-90 56.3 76.3)">I C</text>
<text x="71.9" y="73.8">3</text>
<text x="71.9" y="77.5">5</text>
<text x="80.2" y="77.5">6</text>
<text x="80.2" y="73.8">4</text>
<text x="71.9" y="81.1">7</text>
<text x="80.2" y="81.1">8</text>
<text x="71.6" y="88.4">11</text>
<text x="71.9" y="84.8">9</text>
<text x="79.7" y="84.8">10</text>
<text x="79.7" y="88.4">12</text>
<text x="96.5" y="84.5" transform="rotate(-90 96.5 84.5)">UART</text>
<text x="71.5" y="92">13</text>
<text x="71.5" y="95.7">15</text>
<text x="79.7" y="92.1">14</text>
<text x="79.7" y="95.7">16</text>
<text x="71.5" y="99.4">17</text>
<text x="79.7" y="99.3">18</text>
<text x="56.3" y="107.8" transform="rotate(-90 56.3 107.8)">SPI0</text>
<text x="71.5" y="103">19</text>
<text x="71.6" y="106.7">21</text>
<text x="79.8" y="103">20</text>
<text x="79.8" y="106.7">22</text>
<text x="71.5" y="110.3">23</text>
<text x="71.5" y="113.9">25</text>
<text x="79.8" y="110.3">24</text>
<text x="79.8" y="113.9">26</text>
<text x="96.6" y="113.2" transform="rotate(-90 96.6 113.2)">SPI0</text>
<text x="65" y="117.6">(I C)</text>
<text x="71.5" y="117.6">27</text>
<text x="79.8" y="117.6">28</text>
<text x="91.8" y="117.6">(I C)</text>
<text x="71.5" y="121.2">29</text>
<text x="71.6" y="124.9">31</text>
<text x="79.8" y="121.2">30</text>
<text x="79.8" y="124.9">32</text>
<text x="71.5" y="128.5">33</text>
<text x="79.8" y="128.5">34</text>
<text x="71.5" y="132.1">35</text>
<text x="71.5" y="135.8">37</text>
<text x="79.8" y="132.1">36</text>
<text x="79.8" y="135.8">38</text>
<text x="71.5" y="139.4">39</text>
<text x="79.8" y="139.4">40</text>
</g>
<g font-size="1.4">
<text x="21" y="157.2">4.7kΩ</text>
<text x="47.8" y="157.2">4.7kΩ</text>
</g>
<g font-size="1.1">
<text x="55.6" y="75.9" transform="rotate(-90 55.6 75.9)">2</text>
<text x="65.9" y="116.9">2</text>
<text x="92.7" y="116.9">2</text>
</g>
<g font-size="1">
<text x="144.3" y="47.6">DCV</text>
<text x="157.3" y="47.2">NO</text>
<text x="157.4" y="50">NC</text>
<text x="144.3" y="56.1">DCV</text>
<text x="156.6" y="56.1">COM</text>
<text x="189" y="58.2">STEP 2</text>
<text x="189" y="54.5">STEP 1</text>
<text x="144.3" y="65.1">DCV</text>
<text x="157.3" y="64.7">NO</text>
<text x="189" y="65.6">OVRD</text>
<text x="189" y="61.9">STEP 3</text>
<text x="157.4" y="67.5">NC</text>
<text x="189" y="69.3">ICOM</text>
<text x="144.3" y="73.6">DCV</text>
<text x="156.6" y="73.6">COM</text>
<text x="189" y="76.7">+12VDC</text>
<text x="144.3" y="82.6">DCV</text>
<text x="157.3" y="82.1">NO</text>
<text x="189" y="80.4">A</text>
<text x="194.3" y="83.1" transform="rotate(-90 194.3 83.1)">RS485</text>
<text x="157.4" y="84.9">NC</text>
<text x="189" y="87.8">COM</text>
<text x="189" y="84.1">B</text>
<text x="144.3" y="91">DCV</text>
<text x="156.6" y="91">COM</text>
<text x="144.3" y="100">DCV</text>
<text x="157.3" y="99.6">NO</text>
<text x="157.4" y="102.3">NC</text>
<text x="144.3" y="108.5">DCV</text>
<text x="156.6" y="108.5">COM</text>
<text x="144.3" y="117.4">DCV</text>
<text x="157.3" y="117">NO</text>
<text x="157.4" y="119.8">NC</text>
<text x="144.3" y="126">DCV</text>
<text x="156.6" y="126">COM</text>
<text x="144.3" y="134.9">DCV</text>
<text x="157.3" y="134.5">NO</text>
<text x="157.4" y="137.3">NC</text>
<text x="144.3" y="143.4">DCV</text>
<text x="156.6" y="143.4">COM</text>
<text x="187" y="146.2" transform="rotate(90 187 146.2)">DCV</text>
<text x="195.6" y="146.2" transform="rotate(90 195.6 146.2)">DCV</text>
<text x="144.3" y="152.3">DCV</text>
<text x="157.3" y="151.9">NO</text>
<text x="157.4" y="154.7">NC</text>
<text x="144.3" y="160.8">DCV</text>
<text x="156.6" y="160.8">COM</text>
<text x="187" y="158.5" transform="rotate(90 187 158.5)">COM</text>
<text x="193.2" y="159.3" transform="rotate(90 193.2 159.3)">NC</text>
<text x="196" y="159.3" transform="rotate(90 196 159.3)">NO</text>
<text x="144.3" y="169.8">DCV</text>
<text x="157.3" y="169.4">NO</text>
<text x="157.4" y="172.1">NC</text>
<text x="144.3" y="178.3">DCV</text>
<text x="156.6" y="178.3">COM</text>
</g>
</svg>
